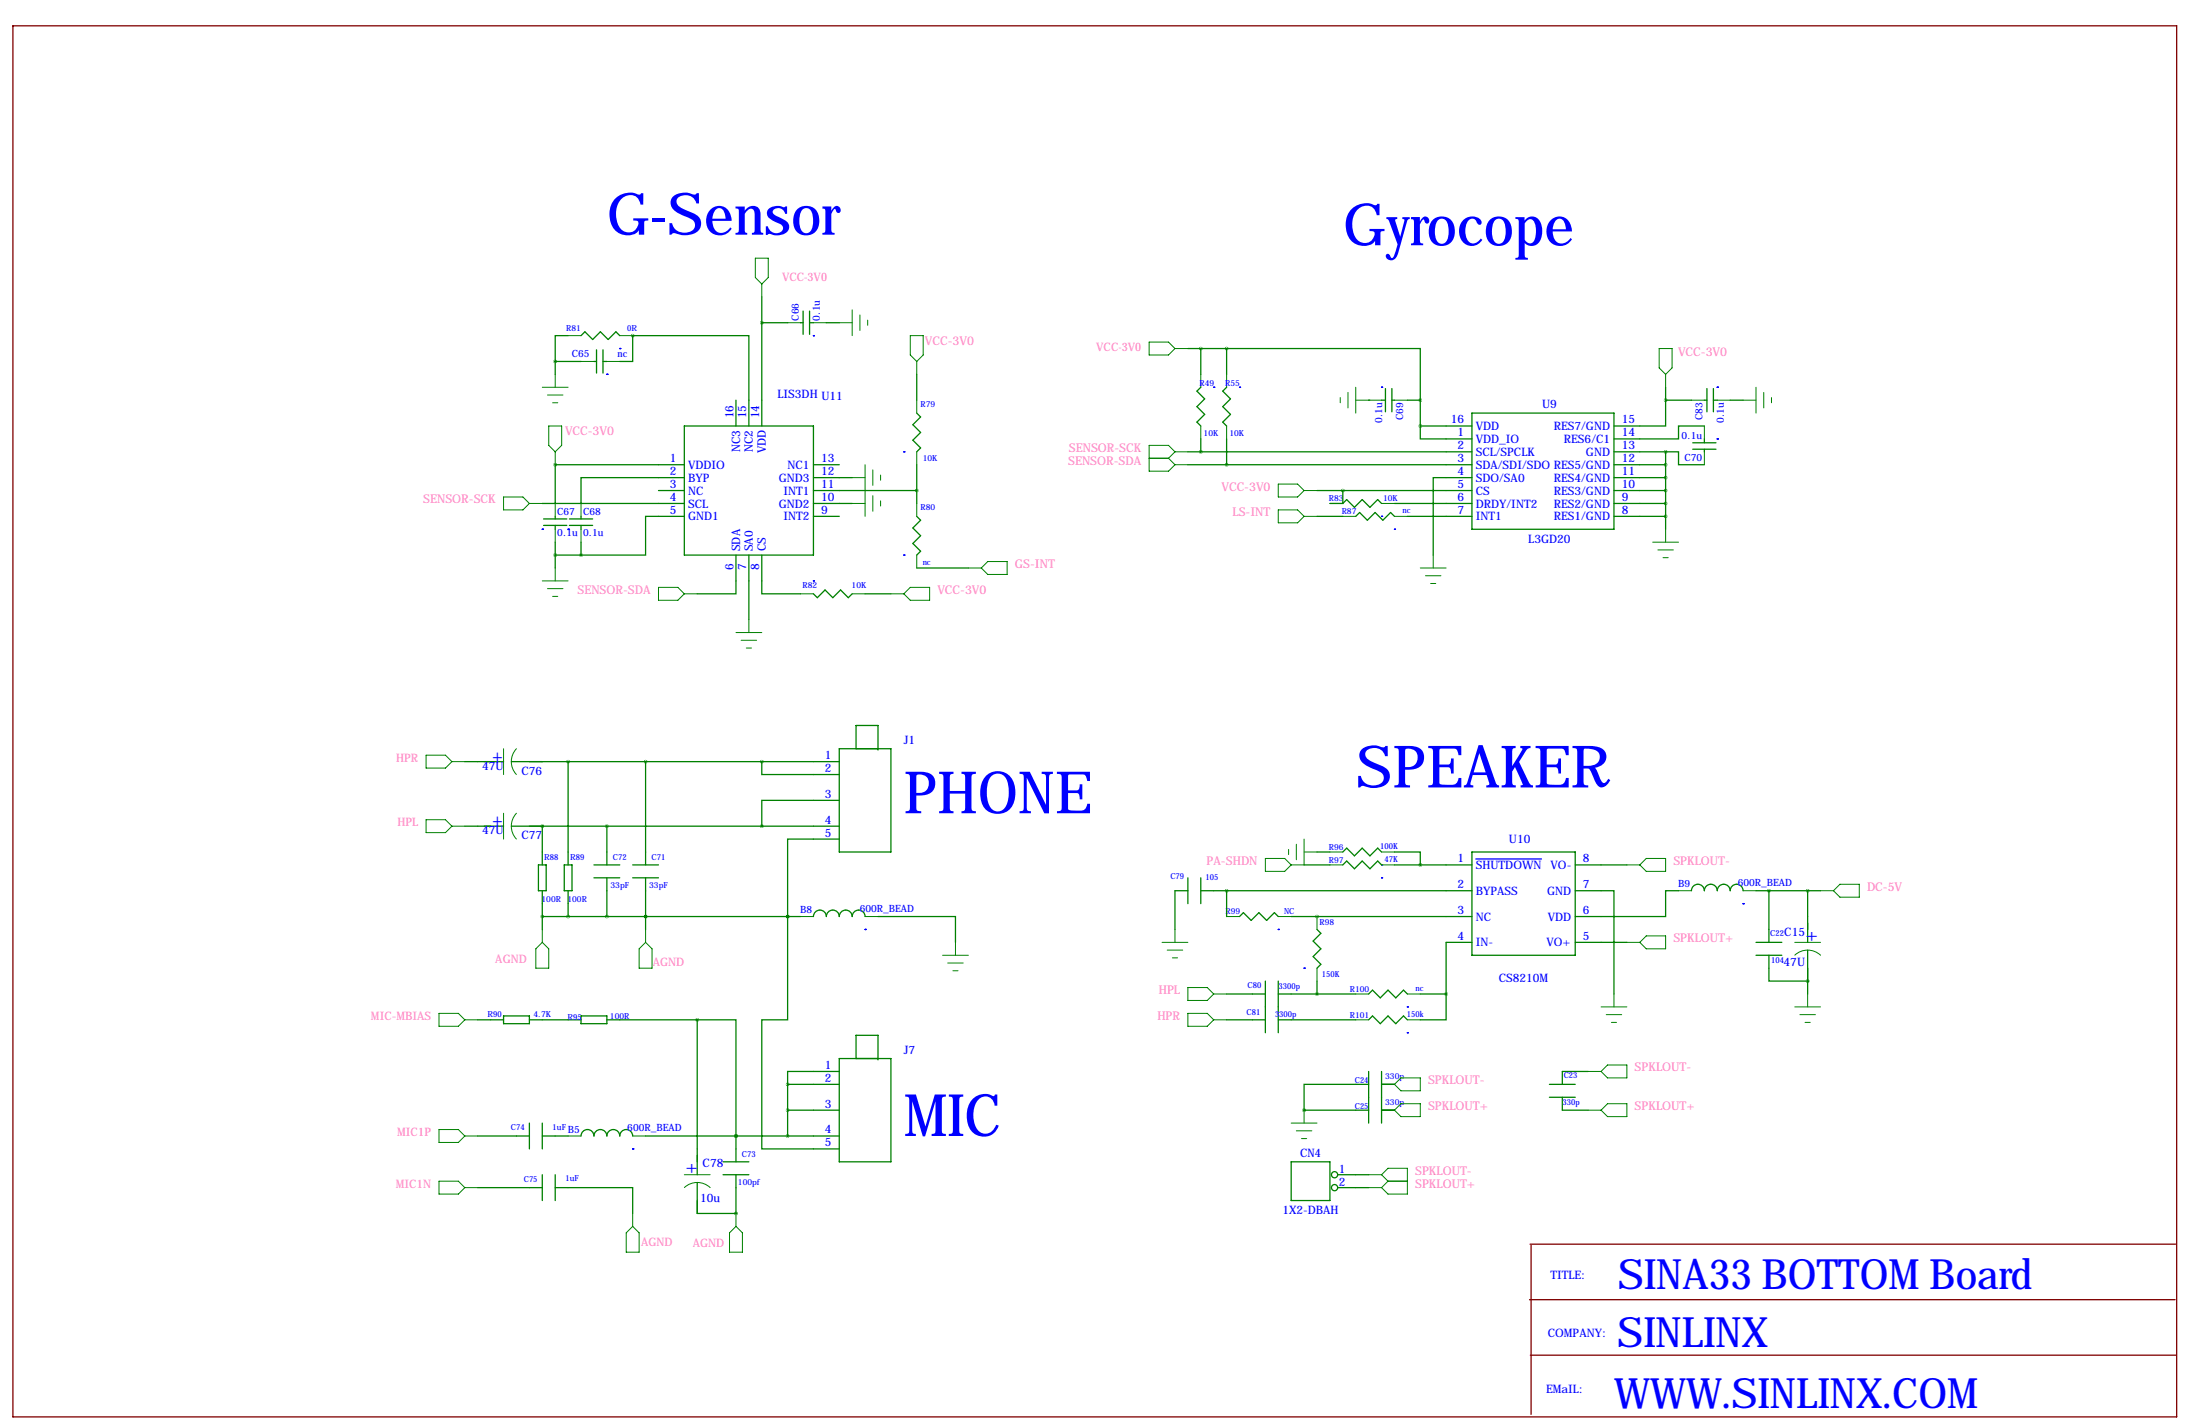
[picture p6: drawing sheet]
<svg xmlns="http://www.w3.org/2000/svg" width="432mm" height="279mm" viewBox="0 0 432 279" stroke-linecap="round" stroke-linejoin="round" font-family="sans-serif">
<path d="M2.5 5.1h425.7v273.7h-425.7zM300.9 255.7h127M301 244.8h127M301.2 245.1v33.2M301 266.6h127" fill="none" stroke="#800000" stroke-width=".25"/>
<g fill="none" stroke="#008000" stroke-width=".25">
<path d="M149.9 58.4v25.4M109.2 71.1v2.6M109.2 71.1h5.1M111.8 66h-2.6v5.1M114.3 66l.8-.7 1.5 1.5 1.5-1.5 1.5 1.5 1.6-1.5 .7 .7M116.8 71.1h.5M117.3 68.8v4.6M118.6 71.1h.8M118.6 68.8v4.6M124.5 66h.1M124.5 66v5.1h-2.6M124.5 66h22.8v17.8"/>
<path d="M144.8 78.7v5.1M149.9 63.5h5M157.5 63.5h.5M158 61.2v4.6M159.3 63.5h.7M159.3 61.2v4.6M162.6 63.5h2.5M180.3 73.7v5M233.7 68.6h7.6M236.2 68.6v5.1M236.2 76.2l-.7 .8 1.5 1.5-1.5 1.5 1.5 1.5-1.5 1.6 .7 .7M241.3 68.6h38.1v10.1"/>
<path d="M241.3 76.2l-.8 .8 1.6 1.5-1.6 1.5 1.6 1.5-1.6 1.6 .8 .7M241.3 68.6v5.1M269.2 78.7h.1M271.8 78.7h.7M272.5 76.5v4.5M273.8 78.7h.5M273.8 76.5v4.5M276.9 78.7h2.5M279.4 78.7v5.1M327.7 78.7v5.1h-10.2M327.7 78.7h5M327.7 76.2v2.5"/>
<path d="M335.3 78.7h.5M335.8 76.5v4.5M337.1 78.7h.7M337.1 76.5v4.5M340.4 78.7h2.5M106.7 99.1h27.9M109.2 91.4h.1M109.2 91.4h25.4M109.2 91.4v7.7M129.5 96.5h5.1M134.6 94h-20.3v5.1M134.6 83.8h25.4v25.4h-25.4z"/>
<path d="M160 91.4h5.1M160 94h7.6M160 96.5h20.3M160 99.1h7.6M180.3 81.3l.8 .7-1.5 1.6 1.5 1.5-1.5 1.5 1.5 1.5-.8 .8M180.3 91.4v7.7M233.7 91.4h55.9M233.7 88.9h55.9M236.2 86.4v2.5M241.3 86.4v5M259.1 96.5h30.5M264.2 96.5v2.6h-2.6"/>
<path d="M264.2 99.1l.7-.8 1.5 1.5 1.6-1.5 1.5 1.5 1.5-1.5 .8 .8M274.3 99.1h15.3M279.4 83.8v2.6h10.2M279.4 83.8h10.2M289.6 94h-7.7v15.2M289.6 81.3h27.9v22.8h-27.9zM317.5 91.4h10.2M317.5 94h10.2M317.5 96.5h10.2M317.5 99.1h10.2M317.5 88.9h10.2M327.7 88.9h2.5v2.5h5.1"/>
<path d="M327.7 88.9v15.2M333 87.1h4.6M333 88.4h4.6M335.3 83.8h-5.1v2.6h-12.7M335.3 86.4v.7M335.3 88.4v.5M106.9 103.4h4.6M106.9 102.1h4.6M109.2 109.2h5.1M109.2 101.6v.5M109.2 103.4v.7M109.2 106.7v5.1"/>
<path d="M112 103.4h4.6M112 102.1h4.6M114.3 101.6v.5M114.3 103.4v.7M114.3 106.7v2.5M134.6 101.6h-7.6v7.6h-12.7M144.8 109.2v7.6h-7.6M147.3 109.2v12.7M149.9 109.2v7.6h7.6M160 101.6h5.1M160 116.8l.8 .8 1.5-1.5 1.5 1.5 1.6-1.5 1.5 1.5 .7-.8M170.2 116.8h5.1"/>
<path d="M180.3 101.6l.8 .8-1.5 1.5 1.5 1.5-1.5 1.5 1.5 1.6-.8 .7M180.3 111.8h10.2M259.1 101.6h5.1M266.7 101.6l.8-.8 1.5 1.6 1.5-1.6 1.5 1.6 1.6-1.6 .7 .8M276.9 101.6h12.7M317.5 101.6h10.2M91.4 149.9h7.7M100.6 149.9h64.5M111.8 149.9v20.3M127 149.9v20.3M149.9 149.9v2.5h15.2M165.1 157.5h-15.2v5.1"/>
<path d="M165.1 147.3h10.2v20.3h-10.2zM168.4 147.3v-4.6h4.3v4.9M91.4 162.6h7.7M100.6 162.6h64.5M105.9 170.2h1.5v5.1h-1.5zM106.7 162.6h.1M106.7 162.6v7.6M106.7 175.3v7.6M111 170.2h1.5v5.1h-1.5zM111.8 175.3v5M116.8 172.7h5.1M116.8 170.2h5.1"/>
<path d="M119.4 162.6v7.6M119.4 172.7v7.6M124.5 172.7h5M124.5 170.2h5M127 172.7v10.2M165.1 165.1h-10.2v15.2M233.7 175.3h-2.6v7.6M233.7 172.7v5.1M236.2 175.3h53.4M236.2 172.7v5.1M241.3 175.3v5M256.5 170.2h5.1"/>
<path d="M259.1 167.6h2.5M264.2 167.6l.7-.7 1.5 1.5 1.6-1.5 1.5 1.5 1.5-1.5 .8 .7M264.2 170.2l.7-.8 1.5 1.5 1.6-1.5 1.5 1.5 1.5-1.5 .8 .8M274.3 167.6h5.1v2.6M274.3 170.2h15.3M289.6 167.6h20.3v20.4h-20.3zM309.9 175.3h7.6v20.3M309.9 170.2h10.1M330.2 175.3h-2.5v5h-17.8M332.7 175.3a1.27 1.27 0 0 1 1.3-1.3 1.27 1.27 0 0 1 1.3 1.3 1.27 1.27 0 0 1 1.2-1.3 1.27 1.27 0 0 1 1.3 1.3 1.27 1.27 0 0 1 1.3-1.3 1.27 1.27 0 0 1 1.3 1.3 1.27 1.27 0 0 1 1.2-1.3 1.27 1.27 0 0 1 1.3 1.3M345.4 175.3h12.7M348 175.3v10.1"/>
<path d="M355.6 175.3v10.1M99.1 199.9h5v1.5h-5zM106.7 180.3h50.8M114.3 199.9h5.1v1.5h-5.1zM127 180.3h.1M154.9 180.3v20.4h-5v25.4h15.2M154.9 180.3h.1M160 180.3a1.27 1.27 0 0 1 1.3-1.2 1.27 1.27 0 0 1 1.3 1.2 1.27 1.27 0 0 1 1.2-1.2 1.27 1.27 0 0 1 1.3 1.2 1.27 1.27 0 0 1 1.3-1.2 1.27 1.27 0 0 1 1.2 1.2 1.27 1.27 0 0 1 1.3-1.2 1.27 1.27 0 0 1 1.3 1.2M172.7 180.3h15.3v5.1M241.3 195.6h7.6M243.8 180.3l.8-.7 1.5 1.5 1.5-1.5 1.6 1.5 1.5-1.5 .8 .7M248.9 193v10.2"/>
<path d="M251.5 193v10.2M251.5 195.6h15.2M254 180.3h35.6M259.1 180.3h.1M259.1 182.9l.7 .7-1.5 1.6 1.5 1.5-1.5 1.5 1.5 1.5-.7 .8M259.1 193v2.6M269.2 195.6l.8-.8 1.5 1.5 1.5-1.5 1.6 1.5 1.5-1.5 .8 .8M279.4 195.6h5.1M284.5 195.6v5.1h-5.1M289.6 185.4h-5.1v10.2M309.9 185.4h10.1M345.4 188h5.1"/>
<path d="M345.4 185.4h5.1M348 188v5h7.6M355.6 193h.1M355.6 186.9v8.7M94 200.7h5.1M104.1 200.7h10.2M119.4 200.7h17.8M137.2 200.7h7.6v22.8M137.2 200.7v30.4M154.9 213.4h10.2M154.9 218.4h10.2M154.9 213.4v10.1"/>
<path d="M165.1 210.8h-10.2v2.6M165.1 208.3h10.2v20.3h-10.2zM168.4 208.3v-4.6h4.3v4.8M241.3 200.7h7.6M251.5 200.7h15.2M256.5 218.4h.1M256.5 218.4h12.7M269.2 213.4h-12.7v5M269.2 200.7l.8-.8 1.5 1.5 1.5-1.5 1.6 1.5 1.5-1.5 .8 .8M269.2 210.8v10.2M271.8 213.4h2.5M271.8 218.4h2.5"/>
<path d="M271.8 210.8v10.2M304.8 213.4h5.1M304.8 215.9h5.1M307.3 215.9v2.5h5.1M312.4 210.8h-5.1v2.6M94 223.5h10.1M94 233.7h12.7M104.1 221v5.1M106.7 223.5h5.1M106.7 221v5.1M106.7 231.1v5.1M109.2 233.7h15.3v5.1"/>
<path d="M109.2 231.1v5.1M114.3 223.5a1.27 1.27 0 0 1 1.3-1.2 1.27 1.27 0 0 1 1.2 1.2 1.27 1.27 0 0 1 1.3-1.3 1.27 1.27 0 0 1 1.3 1.3 1.27 1.27 0 0 1 1.3-1.3 1.27 1.27 0 0 1 1.2 1.3 1.27 1.27 0 0 1 1.3-1.3 1.27 1.27 0 0 1 1.3 1.3M127 223.5h38.1M137.2 232.7v6.1h7.6M142.2 228.6h5.1M142.2 231.1h5.1M144.8 223.5h.1M144.8 238.8h.1M144.8 223.5v5.1M144.8 231.1v7.7M254 228.6h7.6v7.6h-7.6zM263.1 231.1h6.1"/>
<path d="M263.1 233.7h6.1"/>
<circle cx="262.5" cy="233.7" r=".61"/>
<circle cx="262.5" cy="231.1" r=".61"/>
</g>
<g fill="none" stroke="#008000" stroke-width=".2">
<path d="M148.6 50.8h2.5v3.8l-1.2 1.3-1.3-1.3zM149.9 55.9v2.5M106.7 76.2h5.1M107.7 77.7h3M108.7 79.2h1M109.2 73.7v2.5M111.8 66h2.5M114.3 71.1h2.5M119.4 71.1h2.5M121.9 66h2.6M154.9 63.5h2.6M160 63.5h2.6"/>
<path d="M165.1 63.5h2.5M167.6 61v5M169.2 62v3M170.7 63v1M179.1 66h2.5v3.8l-1.3 1.3-1.2-1.3zM180.3 71.1v2.6M180.3 78.7v2.6M226.1 67.3h3.8l1.2 1.3-1.2 1.2h-3.8zM231.1 68.6h2.6M236.2 73.7v2.5M241.3 73.7v2.5M263.7 78.2v1"/>
<path d="M265.2 77.2v3.1M266.7 78.7h5.1M266.7 76.2v5.1M274.3 78.7h2.6M326.4 68.6h2.5v3.8l-1.2 1.3-1.3-1.3zM327.7 73.7v2.5M332.7 78.7h2.6M337.8 78.7h2.6M342.9 78.7h2.5M345.4 76.2v5.1M347 77.2v3.1M348.5 78.2v1"/>
<path d="M99.1 97.8h3.8l1.2 1.3-1.2 1.2h-3.8zM104.1 99.1h2.6M107.9 83.8h2.6v3.8l-1.3 1.3-1.3-1.3zM109.2 88.9v2.5M109.2 99.1v2.5M114.3 99.1v2.5M167.6 99.1h2.6M167.6 94h2.6M170.2 91.4v10.2M171.7 92.5v3M171.7 97.5v3.1M173.2 93.5v1"/>
<path d="M173.2 98.6v1M180.3 88.9v2.5M180.3 99.1v2.5M226.1 90.2h3.8M229.9 90.2l1.2 1.2M231.1 88.9h2.6M231.1 88.9l-1.2 1.3M231.1 88.9l-1.2-1.3h-3.8v5.1h3.8l1.2-1.3M231.1 91.4h2.6M236.2 83.8v2.6M241.3 83.8v2.6M251.5 95.2h3.8l1.2 1.3-1.2 1.3h-3.8z"/>
<path d="M256.5 96.5h2.6M261.6 99.1h2.6M271.8 99.1h2.5M335.3 83.8v2.6M335.3 88.9v2.5M106.7 114.3h5.1M107.7 115.8h3M108.7 117.3h1M109.2 104.1v2.6M109.2 111.8v2.5M114.3 104.1v2.6M129.5 115.6h3.8l1.3 1.2-1.3 1.3h-3.8z"/>
<path d="M134.6 116.8h2.6M157.5 116.8h2.5M167.6 116.8h2.6M175.3 116.8h2.5M177.8 116.8l1.3-1.2h3.8v2.5h-3.8zM180.3 109.2v2.6M190.5 111.8h2.5M194.3 110.5h3.8v2.5h-3.8l-1.3-1.2zM251.5 100.3h3.8l1.2 1.3-1.2 1.3h-3.8zM256.5 101.6h2.6M264.2 101.6h2.5M274.3 101.6h2.6"/>
<path d="M279.4 111.8h5.1M280.4 113.3h3.1M281.4 114.8h1M281.9 109.2v2.6M325.1 106.7h5.1M326.1 108.2h3.1M327.2 109.7h1M327.7 104.1v2.6M144.8 124.5h5.1M145.8 126h3M146.8 127.5h1M147.3 121.9v2.6"/>
<path d="M83.8 148.6h3.8l1.3 1.3-1.3 1.2h-3.8zM88.9 149.9h2.5M99.1 147.3v5.1M101.6 147.3a3.7 3.7 0 0 0 0 5.1M83.8 161.3h3.8l1.3 1.3-1.3 1.2h-3.8zM88.9 162.6h2.5M99.1 160v5.1M101.6 160a3.7 3.7 0 0 0 0 5.1M248.9 168.9h3.8l1.3 1.3-1.3 1.2h-3.8zM253.5 167.1v1M255 166.1v3.1M256.5 167.6h2.6"/>
<path d="M256.5 165.1v5.1h-2.5M261.6 167.6h2.6M261.6 170.2h2.6M271.8 167.6h2.5M271.8 170.2h2.5M320 170.2h2.6M323.8 168.9h3.9v2.5h-3.9l-1.2-1.2zM330.2 175.3h2.5M342.9 175.3h2.5M358.1 175.3h2.6M360.7 175.3l1.2-1.3h3.9v2.5h-3.9zM86.4 199.4h3.8l1.2 1.3-1.2 1.2h-3.8z"/>
<path d="M106.7 185.4l1.2 1.3v3.8h-2.5v-3.8zM106.7 182.9v2.5M127 182.9v2.5M127 185.4l1.3 1.3v3.8h-2.6v-3.8zM157.5 180.3h2.5M170.2 180.3h2.5M185.4 188h5.1M186.4 189.5h3.1M187.5 191h1M188 185.4v2.6M228.6 185.4h5.1M229.6 186.9h3.1"/>
<path d="M230.6 188.5h1M231.1 182.9v2.5M233.7 199.4h3.8l1.3 1.3-1.3 1.2h-3.8zM233.7 194.3h3.8l1.3 1.3-1.3 1.2h-3.8zM238.8 195.6h2.5M241.3 180.3h2.5M251.5 180.3h2.5M259.1 180.3v2.6M259.1 190.5v2.5M266.7 195.6h2.5M276.9 195.6h2.5M315 198.1h5"/>
<path d="M316 199.6h3M317.5 195.6v2.5M320 185.4h2.6M323.8 184.1h3.9v2.6h-3.9l-1.2-1.3zM353.1 185.4h5M353.1 198.1h5M353.1 187.9a3.7 3.7 0 0 1 5 .1M354.1 199.6h3M355.6 195.6v2.5M91.4 200.7h2.6M238.8 200.7h2.5M256.5 218.4v2.6"/>
<path d="M266.7 200.7h2.5M271.8 218.4h2.5M271.8 213.4h2.5M274.3 218.4l1.3-1.2h3.8v2.5h-3.8zM274.3 213.4l1.3-1.3h3.8v2.5h-3.8zM276.9 200.7h2.5M312.4 210.8h2.6M312.4 218.4h2.6M315 210.8l1.2-1.3h3.8v2.6h-3.8zM315 218.4l1.2-1.2h3.8v2.5h-3.8zM317 201.2h1M355.1 201.2h1"/>
<path d="M86.4 222.2h3.8l1.2 1.3-1.2 1.3h-3.8zM86.4 232.4h3.8l1.2 1.3-1.2 1.2h-3.8zM91.4 223.5h2.6M91.4 233.7h2.6M111.8 223.5h2.5M124.5 223.5h2.5M124.5 238.8v2.5M134.6 231.1h5.1M134.6 233.7a3.7 3.7 0 0 1 5.1 0M144.8 238.8v2.5M254 221h5.1M255 222.5h3.1"/>
<path d="M256 224h1M269.2 231.1h2.6M269.2 233.7h2.6M271.8 231.1l1.2-1.2h3.9v5h-3.9l-1.2-1.2M271.8 231.1l1.2 1.3M273 232.4h3.9M273 232.4l-1.2 1.3M124.5 241.3l1.2 1.3v3.8h-2.5v-3.8zM143.5 242.6l1.3-1.3 1.2 1.3v3.8h-2.5z"/>
</g>
<g fill="none" stroke="#00f" stroke-width=".25">
<path d="M119.4 73.7h.1M121.9 68.6h.1M160 66h.1M238.8 76.2h.1M243.8 76.2h.1M271.8 76.2h.1M337.8 76.2h.1M177.8 88.9h.1M337.8 86.4h.1M106.7 104.1h.1M111.8 104.1h.1M160 114.3h.1"/>
<path d="M177.8 109.2h.1M271.8 101.6h.1M274.3 104.1h.1M271.8 170.2h.1M271.8 172.7h.1M290.3 169h12.9M342.9 177.8h.1M170.2 182.9h.1M251.5 182.9h.1M256.5 190.5h.1M276.9 198.1h.1M276.9 203.2h.1"/>
<path d="M124.5 226.1h.1"/>
</g>
<path d="M180.3 96.5a.05 .05 0 0 0 .1 0 .05 .05 0 0 0-.1 0zM124.4 66a.05 .05 0 0 0 .1 0 .05 .05 0 0 0-.1 0zM149.8 63.5a.05 .05 0 0 0 .1 0 .05 .05 0 0 0-.1 0zM264.1 96.5a.05 .05 0 0 0 .1 0 .05 .05 0 0 0-.1 0zM327.6 91.4a.05 .05 0 0 0 .1 0 .05 .05 0 0 0-.1 0zM327.6 94a.05 .05 0 0 0 .1 0 .05 .05 0 0 0-.1 0zM327.6 96.5a.05 .05 0 0 0 .1 0 .05 .05 0 0 0-.1 0zM327.6 99.1a.05 .05 0 0 0 .1 0 .05 .05 0 0 0-.1 0zM327.6 101.6a.05 .05 0 0 0 .1 0 .05 .05 0 0 0-.1 0zM327.6 88.9a.05 .05 0 0 0 .1 0 .05 .05 0 0 0-.1 0zM149.8 149.9a.05 .05 0 0 0 .1 0 .05 .05 0 0 0-.1 0zM149.8 162.6a.05 .05 0 0 0 .1 0 .05 .05 0 0 0-.1 0zM111.7 149.9a.05 .05 0 0 0 .1 0 .05 .05 0 0 0-.1 0zM154.9 213.4a.05 .05 0 0 0 .1 0 .05 .05 0 0 0-.1 0zM154.9 218.4a.05 .05 0 0 0 .1 0 .05 .05 0 0 0-.1 0zM154.9 223.5a.05 .05 0 0 0 .1 0 .05 .05 0 0 0-.1 0zM154.9 180.3a.05 .05 0 0 0 .1 0 .05 .05 0 0 0-.1 0zM154.9 180.3a.05 .05 0 0 0 .1 0 .05 .05 0 0 0-.1 0zM111.7 180.3a.05 .05 0 0 0 .1 0 .05 .05 0 0 0-.1 0zM137.1 200.7a.05 .05 0 0 0 .1 0 .05 .05 0 0 0-.1 0zM256.5 218.4a.05 .05 0 0 0 .1 0 .05 .05 0 0 0-.1 0zM327.6 78.7a.05 .05 0 0 0 .1 0 .05 .05 0 0 0-.1 0z" fill="#008000" stroke="#008000" stroke-width=".63"/>
<g font-size="11.5" fill="#00f">
<text x="119.3" y="46.2">G-Sensor</text>
<text x="264.2" y="48.3">Gyrocope</text>
<text x="266.7" y="154.9">SPEAKER</text>
<text x="177.8" y="160">PHONE</text>
<text x="177.8" y="223.5">MIC</text>
</g>
<g font-size="8.2" fill="#00f">
<text x="318.3" y="253.7">SINA33 BOTTOM Board</text>
<text x="318.2" y="265.1">SINLINX</text>
<text x="317.6" y="277.1">WWW.SINLINX.COM</text>
</g>
<g font-size="3.6" fill="#00f">
<text x="98.8" y="150.3" transform="rotate(-90 98.8 150.3)">+</text>
<text x="98.8" y="163" transform="rotate(-90 98.8 163)">+</text>
<text x="355.2" y="185.2">+</text>
<text x="134.9" y="230.9">+</text>
</g>
<g font-size="2.4" fill="#ff80c0">
<text x="182" y="68">VCC-3V0</text>
<text x="330.1" y="70.1">VCC-3V0</text>
<text x="111.2" y="85.5">VCC-3V0</text>
<text x="210.3" y="88.9">SENSOR-SCK</text>
<text x="210.1" y="91.4">SENSOR-SDA</text>
<text x="83.3" y="99.1">SENSOR-SCK</text>
<text x="240.3" y="96.5">VCC-3V0</text>
<text x="242.5" y="101.6">LS-INT</text>
<text x="199.6" y="111.8">GS-INT</text>
<text x="113.6" y="116.8">SENSOR-SDA</text>
<text x="184.4" y="116.8">VCC-3V0</text>
<text x="237.3" y="170.2">PA-SHDN</text>
<text x="329.2" y="170.2">SPKLOUT-</text>
<text x="367.3" y="175.3">DC-5V</text>
<text x="329.2" y="185.4">SPKLOUT+</text>
<text x="227.9" y="195.6">HPL</text>
<text x="227.7" y="200.7">HPR</text>
<text x="280.9" y="213.4">SPKLOUT-</text>
<text x="321.6" y="210.8">SPKLOUT-</text>
<text x="280.9" y="218.4">SPKLOUT+</text>
<text x="321.6" y="218.4">SPKLOUT+</text>
<text x="278.4" y="231.1">SPKLOUT-</text>
<text x="278.4" y="233.7">SPKLOUT+</text>
</g>
<g font-size="2.3" fill="#ff80c0">
<text x="153.9" y="55.2">VCC-3V0</text>
<text x="215.7" y="69">VCC-3V0</text>
<text x="77.9" y="149.9">HPR</text>
<text x="78.2" y="162.6">HPL</text>
<text x="97.4" y="189.6">AGND</text>
<text x="128.4" y="190.1">AGND</text>
<text x="73" y="200.7">MIC-MBIAS</text>
<text x="78.1" y="223.5">MIC1P</text>
<text x="77.9" y="233.7">MIC1N</text>
<text x="126.1" y="245.2">AGND</text>
<text x="136.3" y="245.5">AGND</text>
</g>
<g font-size="2.3" fill="#00f">
<text x="144.3" y="82.3" transform="rotate(-90 144.3 82.3)">16</text>
<text x="146.8" y="82.3" transform="rotate(-90 146.8 82.3)">15</text>
<text x="149.4" y="82.3" transform="rotate(-90 149.4 82.3)">14</text>
<text x="153" y="78.2">LIS3DH U11</text>
<text x="285.4" y="83.3">16</text>
<text x="303.4" y="80.3">U9</text>
<text x="319" y="83.3">15</text>
<text x="145.6" y="88.9" transform="rotate(-90 145.6 88.9)">NC3</text>
<text x="148.1" y="88.9" transform="rotate(-90 148.1 88.9)">NC2</text>
<text x="150.7" y="89.2" transform="rotate(-90 150.7 89.2)">VDD</text>
<text x="286.7" y="85.9">1</text>
<text x="286.7" y="88.4">2</text>
<text x="290.3" y="84.6">VDD</text>
<text x="290.3" y="87.2">VDD_IO</text>
<text x="290.3" y="89.7">SCL/SPCLK</text>
<text x="305.7" y="84.6">RES7/GND</text>
<text x="307.6" y="87.2">RES6/C1</text>
<text x="312" y="89.7">GND</text>
<text x="319" y="85.9">14</text>
<text x="319" y="88.4">13</text>
<text x="131.8" y="90.9">1</text>
<text x="131.8" y="93.5">2</text>
<text x="135.4" y="92.2">VDDIO</text>
<text x="135.4" y="94.8">BYP</text>
<text x="153.2" y="94.8">GND3</text>
<text x="154.9" y="92.2">NC1</text>
<text x="161.5" y="90.9">13</text>
<text x="161.5" y="93.5">12</text>
<text x="286.7" y="90.9">3</text>
<text x="286.7" y="93.5">4</text>
<text x="290.3" y="92.2">SDA/SDI/SDO RES5/GND</text>
<text x="290.3" y="94.8">SDO/SA0</text>
<text x="305.7" y="94.8">RES4/GND</text>
<text x="319" y="90.9">12</text>
<text x="319" y="93.5">11</text>
<text x="131.8" y="96">3</text>
<text x="131.8" y="98.6">4</text>
<text x="131.8" y="101.1">5</text>
<text x="135.4" y="97.3">NC</text>
<text x="135.4" y="99.9">SCL</text>
<text x="153.2" y="99.9">GND2</text>
<text x="154.1" y="97.3">INT1</text>
<text x="161.5" y="96">11</text>
<text x="161.5" y="98.6">10</text>
<text x="161.5" y="101.1">9</text>
<text x="286.7" y="96">5</text>
<text x="286.7" y="98.6">6</text>
<text x="286.7" y="101.1">7</text>
<text x="290.3" y="97.3">CS</text>
<text x="290.3" y="99.9">DRDY/INT2</text>
<text x="305.7" y="97.3">RES3/GND</text>
<text x="305.7" y="99.9">RES2/GND</text>
<text x="319" y="96">10</text>
<text x="319" y="98.6">9</text>
<text x="319" y="101.1">8</text>
<text x="135.4" y="102.4">GND1</text>
<text x="154.1" y="102.4">INT2</text>
<text x="290.3" y="102.4">INT1</text>
<text x="300.6" y="106.8">L3GD20</text>
<text x="305.7" y="102.4">RES1/GND</text>
<text x="144.3" y="112.1" transform="rotate(-90 144.3 112.1)">6</text>
<text x="145.6" y="108.5" transform="rotate(-90 145.6 108.5)">SDA</text>
<text x="146.8" y="112.1" transform="rotate(-90 146.8 112.1)">7</text>
<text x="148.1" y="108.5" transform="rotate(-90 148.1 108.5)">SA0</text>
<text x="149.4" y="112.1" transform="rotate(-90 149.4 112.1)">8</text>
<text x="150.7" y="108.5" transform="rotate(-90 150.7 108.5)">CS</text>
<text x="162.3" y="149.4">1</text>
<text x="177.8" y="146.4">J1</text>
<text x="94.8" y="151.5">47U</text>
<text x="102.6" y="152.4">C76</text>
<text x="162.3" y="151.9">2</text>
<text x="162.3" y="157">3</text>
<text x="94.8" y="164.2">47U</text>
<text x="102.6" y="165.1">C77</text>
<text x="162.3" y="164.6">5</text>
<text x="162.3" y="162.1">4</text>
<text x="296.8" y="166">U10</text>
<text x="286.7" y="169.7">1</text>
<text x="290.3" y="171">SHUTDOWN</text>
<text x="305" y="171">VO-</text>
<text x="311.4" y="169.7">8</text>
<text x="286.7" y="174.8">2</text>
<text x="286.7" y="179.8">3</text>
<text x="290.3" y="176.1">BYPASS</text>
<text x="304.4" y="176.1">GND</text>
<text x="311.4" y="174.8">7</text>
<text x="311.4" y="179.8">6</text>
<text x="286.7" y="184.9">4</text>
<text x="290.3" y="181.1">NC</text>
<text x="304.5" y="181.1">VDD</text>
<text x="311.4" y="184.9">5</text>
<text x="351" y="184.3">C15</text>
<text x="290.3" y="186.2">IN-</text>
<text x="304.2" y="186.2">VO+</text>
<text x="350.9" y="190.1">47U</text>
<text x="294.8" y="193.1">CS8210M</text>
<text x="177.8" y="207.4">J7</text>
<text x="162.3" y="210.3">1</text>
<text x="162.3" y="212.9">2</text>
<text x="162.3" y="217.9">3</text>
<text x="162.3" y="225.6">5</text>
<text x="162.3" y="223">4</text>
<text x="255.8" y="227.6">CN4</text>
<text x="138.2" y="229.6">C78</text>
<text x="263.4" y="230.8">1</text>
<text x="263.4" y="233.3">2</text>
<text x="137.7" y="236.5">10u</text>
<text x="252.3" y="238.8">1X2-DBAH</text>
<text x="305" y="251.6">TITLE:</text>
<text x="304.5" y="263">COMPANY:</text>
<text x="304.1" y="274.1">EMaIL:</text>
</g>
<g font-size="2" fill="#00f">
<text x="157.1" y="63.1" transform="rotate(-90 157.1 63.1)">C66</text>
<text x="161.3" y="63.1" transform="rotate(-90 161.3 63.1)">0.1u</text>
<text x="112.5" y="70.3">C65</text>
<text x="121.5" y="70.2">nc</text>
<text x="271.9" y="83.2" transform="rotate(-90 271.9 83.2)">0.1u</text>
<text x="276.1" y="82.6" transform="rotate(-90 276.1 82.6)">C69</text>
<text x="334.9" y="82.6" transform="rotate(-90 334.9 82.6)">C83</text>
<text x="339.1" y="83.2" transform="rotate(-90 339.1 83.2)">0.1u</text>
<text x="330.8" y="86.5">0.1u</text>
<text x="331.4" y="90.6">C70</text>
<text x="109.6" y="101.2">C67</text>
<text x="114.7" y="101.2">C68</text>
<text x="109.6" y="105.4">0.1u</text>
<text x="114.7" y="105.4">0.1u</text>
<text x="157.4" y="179.7">B8</text>
<text x="169.1" y="179.4">600R_BEAD</text>
<text x="330.1" y="174.6">B9</text>
<text x="341.8" y="174.4">600R_BEAD</text>
<text x="111.7" y="222.9">B5</text>
<text x="123.4" y="222.6">600R_BEAD</text>
</g>
<g font-size="1.6" fill="#00f">
<text x="111.4" y="65.1">R81</text>
<text x="123.4" y="65.1">0R</text>
<text x="236" y="75.9">R49</text>
<text x="241" y="75.9">R55</text>
<text x="181.1" y="80.1">R79</text>
<text x="236.8" y="85.7">10K</text>
<text x="241.8" y="85.7">10K</text>
<text x="181.5" y="90.8">10K</text>
<text x="181.1" y="100.4">R80</text>
<text x="261.4" y="98.6">R83</text>
<text x="263.9" y="101.2">R87</text>
<text x="272.1" y="98.5">10K</text>
<text x="275.9" y="101">nc</text>
<text x="181.5" y="111.1">nc</text>
<text x="157.9" y="115.7">R82</text>
<text x="167.5" y="115.7">10K</text>
<text x="261.4" y="167.2">R96</text>
<text x="271.5" y="167.1">100K</text>
<text x="107.1" y="169.2">R88</text>
<text x="112.1" y="169.2">R89</text>
<text x="120.6" y="169.2">C72</text>
<text x="128.2" y="169.2">C71</text>
<text x="230.2" y="173">C79</text>
<text x="237.1" y="173.2">105</text>
<text x="261.4" y="169.8">R97</text>
<text x="272.4" y="169.6">47K</text>
<text x="106.5" y="177.4">100R</text>
<text x="111.6" y="177.4">100R</text>
<text x="120.1" y="174.8">33pF</text>
<text x="127.7" y="174.8">33pF</text>
<text x="241.1" y="179.9">R99</text>
<text x="252.6" y="179.8">NC</text>
<text x="259.6" y="182">R98</text>
<text x="348.2" y="184.1">C22</text>
<text x="348.4" y="189.5">104</text>
<text x="245.4" y="194.4">C80</text>
<text x="251.5" y="194.5">3300p</text>
<text x="260" y="192.3">150K</text>
<text x="265.5" y="195.2">R100</text>
<text x="278.5" y="195">nc</text>
<text x="95.9" y="200.2">R90</text>
<text x="104.9" y="200">4.7K</text>
<text x="111.6" y="200.7">R95</text>
<text x="120" y="200.5">100R</text>
<text x="245.2" y="199.7">C81</text>
<text x="250.8" y="200.2">3300p</text>
<text x="265.5" y="200.2">R101</text>
<text x="276.8" y="200.1">150k</text>
<text x="266.5" y="213.2">C24</text>
<text x="272.5" y="212.3">330p</text>
<text x="307.6" y="212.1">C23</text>
<text x="266.5" y="218.2">C25</text>
<text x="272.5" y="217.4">330p</text>
<text x="307.4" y="217.4">330p</text>
<text x="100.5" y="222.3">C74</text>
<text x="108.6" y="222.2">1uF</text>
<text x="146" y="227.7">C73</text>
<text x="103" y="232.5">C75</text>
<text x="111.2" y="232.4">1uF</text>
<text x="145.2" y="233.2">100pf</text>
</g>
</svg>
